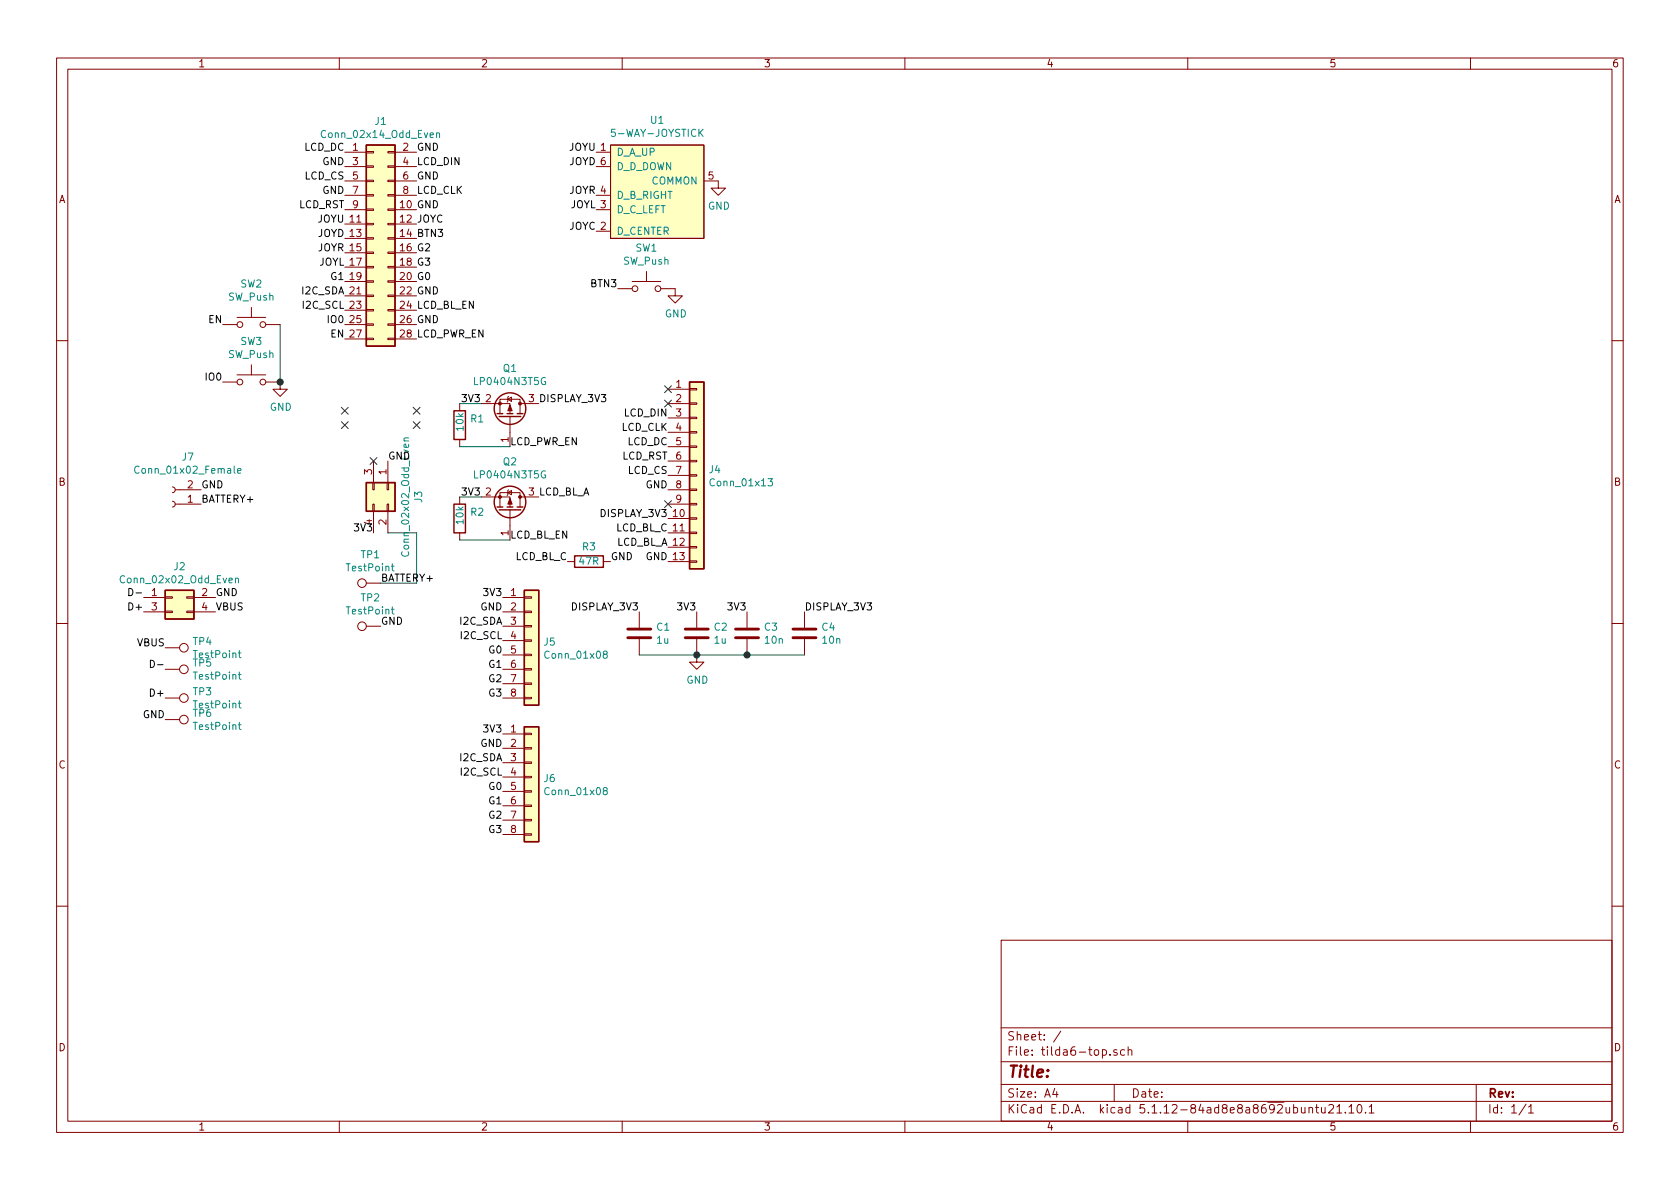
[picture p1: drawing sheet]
<svg xmlns="http://www.w3.org/2000/svg" width="297mm" height="210mm" viewBox="0 0 297 210" stroke-linecap="round" stroke-linejoin="round" font-family="sans-serif">
<g fill="none" stroke="#840000" stroke-width=".18">
<path d="M10 10.3h277v189.9h-277zM12 12.2h273v186.1h-273zM60 10.3v1.9M110 10.3v1.9M160 10.3v1.9M210 10.3v1.9M260 10.3v1.9M61 26.9h3.8M61 37.1h3.8M61 34.5h3.8M61 32h3.8M61 29.5h3.8"/>
<path d="M61 39.6h3.8M64.8 39.5h1.2v.2h-1.2zM64.8 37h1.2v.2h-1.2zM64.8 34.4h1.2v.3h-1.2zM64.8 31.9h1.2v.2h-1.2zM64.8 29.3h1.2v.3h-1.2zM64.8 26.8h1.2v.2h-1.2zM68.6 39.5h1.2v.2h-1.2zM68.6 37h1.2v.2h-1.2zM68.6 34.4h1.2v.3h-1.2zM68.6 31.9h1.2v.2h-1.2zM68.6 29.3h1.2v.3h-1.2z"/>
<path d="M68.6 26.8h1.2v.2h-1.2zM69.8 26.9h3.9M69.8 37.1h3.9M69.8 34.5h3.9M69.8 32h3.9M69.8 29.5h3.9M69.8 39.6h3.9M105.4 26.9h2.5M105.4 37.1h2.5M105.4 34.5h2.5M105.4 29.5h2.5M107.9 25.6h16.6v16.6h-16.6z"/>
<path d="M124.5 32h2.5v1.3h1.3l-1.3 1.2-1.3-1.2h1.3M39.4 57.4h2.5M41.9 56.1h5.1M44.4 54.4v1.7M47 57.4h2.5M61 57.4h3.8M61 49.8h3.8M61 42.2h3.8M61 44.7h3.8M61 47.2h3.8M61 52.3h3.8M61 54.9h3.8"/>
<path d="M61 59.9h3.8M64.8 47.1h1.2v.3h-1.2zM64.8 49.7h1.2v.2h-1.2zM64.8 52.2h1.2v.2h-1.2zM64.8 54.7h1.2v.3h-1.2zM64.8 57.3h1.2v.2h-1.2zM64.8 59.8h1.2v.3h-1.2zM64.8 44.6h1.2v.2h-1.2zM64.8 42h1.2v.3h-1.2zM68.6 47.1h1.2v.3h-1.2zM68.6 49.7h1.2v.2h-1.2zM68.6 52.2h1.2v.2h-1.2z"/>
<path d="M68.6 54.7h1.2v.3h-1.2zM68.6 57.3h1.2v.2h-1.2zM68.6 59.8h1.2v.3h-1.2zM68.6 44.6h1.2v.2h-1.2zM68.6 42h1.2v.3h-1.2zM69.8 57.4h3.9M69.8 49.8h3.9M69.8 42.2h3.9M69.8 44.7h3.9M69.8 47.2h3.9M69.8 52.3h3.9M69.8 54.9h3.9"/>
<path d="M69.8 59.9h3.9M105.4 40.9h2.5M109.2 51h2.6M111.8 49.8h5M114.3 48v1.8M116.8 51h2.6v1.3h1.2l-1.2 1.3-1.3-1.3h1.3M10 60.2h2M39.4 67.6h2.5M41.9 66.3h5.1M44.4 64.5v1.8M47 67.6h2.5v1.2h1.3l-1.3 1.3-1.2-1.3h1.2M81.3 71.4v1.2"/>
<path d="M81.3 77.7v1.3M85.1 71.4h5.1v1.7M88.4 73.1v-2.5h3.5v2.5M89.8 70.6l.6-.4v.8zM89.9 70.1l-.1 .1v.8l-.1 .1M90.2 73.7v5.3M91.9 71.4h3.3M118.1 68.8h3.8M118.1 71.4h3.8M118.1 73.9h3.8M118.1 76.4h3.8M118.1 79h3.8"/>
<path d="M121.9 78.9h1.3v.2h-1.3zM121.9 76.3h1.3v.3h-1.3zM121.9 73.8h1.3v.2h-1.3zM121.9 71.2h1.3v.3h-1.3zM121.9 68.7h1.3v.3h-1.3zM285 60.2h2M30.5 86.1l.3 .1 .2 .3-.1 .4-.4 .2M30.5 88.6l.3 .2 .2 .2-.1 .5-.4 .2M31 86.6h4.6M31 89.1h4.6M65.9 85.3h.3v1.3h-.3zM65.9 89.1h.3v1.3h-.3z"/>
<path d="M66 81.5v3.8M66 90.4v3.8M68.5 85.3h.2v1.3h-.2zM68.5 89.1h.2v1.3h-.2zM68.6 81.5v3.8M68.6 90.4v3.8M81.3 87.9v1.2M81.3 94.2v1.3M85.1 87.9h5.1v1.8M88.4 89.7v-2.6h3.5v2.6M89.8 87.1l.6-.4v.8zM89.9 86.6l-.1 .1v.8l-.1 .1"/>
<path d="M90.2 90.2v5.3M91.9 87.9h3.3M100.3 99.3h1.3M106.7 99.3h1.2M118.1 99.3h3.8M118.1 86.6h3.8M118.1 89.1h3.8M118.1 91.7h3.8M118.1 94.2h3.8M118.1 96.8h3.8M118.1 81.5h3.8M118.1 84.1h3.8"/>
<path d="M121.9 89h1.3v.3h-1.3zM121.9 91.6h1.3v.2h-1.3zM121.9 94.1h1.3v.3h-1.3zM121.9 96.6h1.3v.3h-1.3zM121.9 99.2h1.3v.2h-1.3zM121.9 86.5h1.3v.2h-1.3zM121.9 81.4h1.3v.3h-1.3zM121.9 83.9h1.3v.3h-1.3zM10 110.3h2M25.4 105.7h3.8M25.4 108.2h3.8M29.2 108.1h1.3v.2h-1.3z"/>
<path d="M29.2 105.5h1.3v.3h-1.3zM29.2 118.4h2.5M29.2 114.5h2.5M33 108.1h1.3v.2h-1.3zM33 105.5h1.3v.3h-1.3zM34.3 105.7h3.8M34.3 108.2h3.8M64.8 110.7h2.5M64.8 103.1h2.5M88.9 105.7h3.8M88.9 108.2h3.8M88.9 110.7h3.8"/>
<path d="M88.9 113.3h3.8M88.9 115.8h3.8M88.9 118.4h3.8M92.7 118.2h1.3v.3h-1.3zM92.7 115.7h1.3v.2h-1.3zM92.7 110.6h1.3v.3h-1.3zM92.7 108.1h1.3v.2h-1.3zM92.7 105.5h1.3v.3h-1.3zM92.7 113.2h1.3v.2h-1.3zM113 108.2v2.8M113 113v2.8M123.2 113v4.1h1.3l-1.3 1.3-1.3-1.3h1.3"/>
<path d="M123.2 108.2v2.8M132.1 108.2v2.8M132.1 113v2.8M142.2 108.2v2.8M142.2 113v2.8M285 110.3h2M29.2 123.4h2.5M29.2 127.2h2.5M88.9 120.9h3.8M88.9 123.4h3.8M88.9 129.8h3.8M88.9 132.3h3.8"/>
<path d="M88.9 134.9h3.8M88.9 137.4h3.8M88.9 139.9h3.8M92.7 120.8h1.3v.2h-1.3zM92.7 123.3h1.3v.3h-1.3zM92.7 139.8h1.3v.3h-1.3zM92.7 134.7h1.3v.3h-1.3zM92.7 132.2h1.3v.3h-1.3zM92.7 129.7h1.3v.2h-1.3zM92.7 137.3h1.3v.2h-1.3zM88.9 142.5h3.8M88.9 145h3.8"/>
<path d="M88.9 147.6h3.8M92.7 142.4h1.3v.2h-1.3zM92.7 144.9h1.3v.3h-1.3zM92.7 147.4h1.3v.3h-1.3zM10 160.2h2M177 166.3h108v32h-108zM285 160.2h2M60 198.3v1.9M110 198.3v1.9M160 198.3v1.9M177 194.8h108M177 191.8h108"/>
<path d="M177 187.8h108M177 181.8h108M186.5 192.5l-.4 1h1M186.8 193v1M187.6 182.3l-1.3 2M194.9 185.7l.4-.1 .3 .3v.6l-.3 .1-.4-.1M196.3 186.5v.1M197 191.8v3M197.5 185.7a.37 .37 0 0 0-.6 .1l.1 .2 .5 .2 .1 .1-.3 .3-.4-.1M198.8 185.7l-.4-.1-.3 .3 .1 .6 .2 .1 .4-.1M199.5 185.7a.37 .37 0 0 1 .6 .1v.8M199.5 185.1v1.5"/>
<path d="M210 198.3v1.9M231.4 196l.2-.2 .4 .1 .1 .9M231.4 195.8v1M232.6 195.8h.5M232.8 195.3v1.3l.3 .2M233.7 195.8v.8a.37 .37 0 0 0 .6 .1M234.3 195.8v1M234.9 195.5l.3-.2h.3l.2 .2 .1 .3-.1 .2-.8 .8h.9M236.4 195.8l.4-.5v1.5M236.4 196.8h.8M237.9 196.7v.1M238.5 195.8l.4-.5v1.5"/>
<path d="M238.5 196.8h.9M240.2 195.4l.1-.1a.81 .81 0 0 1 .6 .6 .81 .81 0 0 1-.3 .8l-.2 .1a.8 .8 0 0 1-.6-.6 .8 .8 0 0 1 .4-.8zM241.4 196.7v.1M242.1 195.8l.4-.5v1.5M242.1 196.8h.8M260 198.3v1.9M261 191.8v6.5M269.8 195.2l-1.2 2M270.3 195.8l.4-.5v1.5M270.3 196.8h.8"/>
<circle cx="42.4" cy="57.4" r=".51"/>
<circle cx="46.5" cy="57.4" r=".51"/>
<circle cx="112.3" cy="51" r=".51"/>
<circle cx="116.3" cy="51" r=".51"/>
<circle cx="42.4" cy="67.6" r=".51"/>
<circle cx="46.5" cy="67.6" r=".51"/>
<circle cx="32.5" cy="114.5" r=".76"/>
<circle cx="32.5" cy="118.4" r=".76"/>
<circle cx="64" cy="110.7" r=".76"/>
<circle cx="64" cy="103.1" r=".76"/>
<circle cx="32.5" cy="127.2" r=".76"/>
<circle cx="32.5" cy="123.4" r=".76"/>
</g>
<g fill="#ffffc2" stroke="#ffffc2" stroke-width=".18">
<path d="M92.7 104.4h2.5v20.3h-2.5z"/>
<path d="M64.8 85.3h5v5.1h-5z"/>
<path d="M121.9 67.6h2.6v33h-2.6z"/>
<path d="M29.2 104.4h5.1v5.1h-5.1z"/>
<path d="M107.9 25.6h16.6v16.6h-16.6z"/>
<path d="M64.8 25.6h5v35.6h-5z"/>
<path d="M92.7 128.5h2.5v20.3h-2.5z"/>
</g>
<g fill="none" stroke="#840000" stroke-width=".25">
<path d="M64.8 25.6h5v35.6h-5zM80.3 72.6h2v5.1h-2zM87.9 73.1h1M88.3 73.7h3.8M89.7 73.1h1M91.4 73.1h1.1M121.9 67.6h2.6v33h-2.6zM64.8 85.3h5v5.1h-5zM80.3 89.1h2v5.1h-2zM87.9 89.7h1M88.3 90.2h3.8M89.7 89.7h1"/>
<path d="M91.4 89.7h1.1M101.6 98.3h5.1v2h-5.1zM29.2 104.4h5.1v5.1h-5.1zM92.7 104.4h2.5v20.3h-2.5zM92.7 128.5h2.5v20.3h-2.5z"/>
<circle cx="90.2" cy="72.3" r="2.79"/>
<circle cx="90.2" cy="88.8" r="2.79"/>
</g>
<g fill="none" stroke="#008484" stroke-width=".18">
<path d="M77.2 23.6l.2-.1h.3v.8M77.2 23.5v.8M123.7 23.4l.6 .7M124.3 22.9l-.7 .7M71.4 78h.9M72.3 77.4l-.8 .1-.1 .3 .2 .2M24.6 82.5a.6 .6 0 0 0-.8 .5 .6 .6 0 0 0 .6 .7l.2-.1M42 83.3l.6-.1-.1-.3-.3-.1-.2 .2 .1 .6h.4M69.4 99.7v1.1l.3 .2M135.8 84.7h.8l-.4 .4 .3 .2v.6h-.5l-.2-.1M41.6 102.4l.2-.2 .3 .1 .1 .8M41.6 102.2v.9"/>
<path d="M42.1 115.5h.5M42.1 119.3h.5M42.3 115v1.1l.3 .2M42.3 118.8v1.1l.3 .2M69.2 100.1h.5M69.2 107.7h.5M69.4 107.3v1.1l.3 .2M106.9 115.7l-.2-.1v-.3l.2-.2 .4 .1v.4l-.5 .1-.1 .2v.3l.2 .2h.4l.1-.2-.1-.4-.2-.1M42.1 128.2h.5M42.1 124.4h.5M42.3 127.7v1.1l.3 .2M42.3 123.9v1.1l.3 .2"/>
<path d="M106.9 139.8l-.2-.1v-.3l.2-.1h.4v.4l-.5 .2-.1 .1v.3l.2 .2h.4l.1-.2-.1-.4-.2-.1"/>
</g>
<path d="M111 112.8h4.1M111 111.2h4.1M121.2 112.8h4M121.2 111.2h4M130 112.8h4.1M130 111.2h4.1M140.2 112.8h4.1M140.2 111.2h4.1" fill="none" stroke="#840000" stroke-width=".51"/>
<g fill="#840000" stroke="#840000" stroke-width=".18">
<path d="M90.2 71.6l.4 1h-.8z"/>
<path d="M90.2 88.1l.4 1h-.8z"/>
<circle cx="88.4" cy="71.4" r=".25"/>
<circle cx="91.9" cy="71.4" r=".25"/>
<circle cx="88.4" cy="87.9" r=".25"/>
<circle cx="91.9" cy="87.9" r=".25"/>
</g>
<path d="M49.5 57.4v10.2M81.3 71.4h3.8M81.3 79h8.9M68.6 94.2h5.1v8.9h-6.4M81.3 87.9h3.8M81.3 95.5h8.9M113 115.8h29.2" fill="none" stroke="#008400" stroke-width=".18"/>
<path d="M22.8 104.1a.64 .64 0 0 1 .7 .6 .64 .64 0 0 1-.7 .6zM24.1 104.8h.9M26.6 116.8a.64 .64 0 0 1 .7 .6 .64 .64 0 0 1-.7 .6zM27.9 117.5h.9" fill="none" stroke="#000" stroke-width=".18"/>
<g fill="#008400" stroke="#008400" stroke-width=".25">
<circle cx="49.5" cy="67.6" r=".51"/>
<circle cx="132.1" cy="115.8" r=".51"/>
<circle cx="123.2" cy="115.8" r=".51"/>
</g>
<g fill="none" stroke="#000084" stroke-width=".18">
<path d="M60.4 74.6l1.2 1.2M60.4 72l1.2 1.2M61.6 74.6l-1.2 1.2M61.6 72l-1.2 1.2M73.1 74.6l1.2 1.2M73.1 72l1.2 1.2M74.3 74.6l-1.2 1.2M74.3 72l-1.2 1.2M117.5 70.8l1.2 1.2M117.5 68.2l1.2 1.2M118.7 70.8l-1.2 1.2M118.7 68.2l-1.2 1.2"/>
<path d="M65.4 80.9l1.2 1.2M66.6 80.9l-1.2 1.2M117.5 88.5l1.2 1.3M118.7 88.5l-1.2 1.3"/>
</g>
<text font-size="2.8" fill="#840000" x="178" y="190.5">Title:</text>
<g font-size="2.1" fill="#840000">
<text x="178" y="184">Sheet: /</text>
<text x="178" y="186.7">File: tilda6-top.sch</text>
<text x="178" y="196.9">KiCad E.D.A. kicad 5.1.12-84ad8e8a8692ubuntu21.10.1</text>
<text x="178" y="194.1">Size: A4</text>
<text x="200" y="194.1">Date:</text>
<text x="263" y="194.1">Rev:</text>
<text x="263" y="196.9">Id: 1/1</text>
</g>
<g font-size="1.8" fill="#840000">
<text x="35" y="11.9">1</text>
<text x="85" y="11.9">2</text>
<text x="135" y="11.9">3</text>
<text x="185" y="11.9">4</text>
<text x="235" y="11.9">5</text>
<text x="285" y="11.9">6</text>
<text x="62.4" y="26.7">1</text>
<text x="62.4" y="29.2">3</text>
<text x="71.3" y="26.7">2</text>
<text x="71.3" y="29.2">4</text>
<text x="10.4" y="35.9">A</text>
<text x="62.4" y="31.7">5</text>
<text x="62.4" y="34.3">7</text>
<text x="71.3" y="31.7">6</text>
<text x="71.3" y="34.3">8</text>
<text x="125.2" y="31.7">5</text>
<text x="285.4" y="35.9">A</text>
<text x="62.4" y="36.8">9</text>
<text x="61.9" y="49.5">19</text>
<text x="61.9" y="57.1">25</text>
<text x="85.9" y="71.1">2</text>
<text x="119.5" y="68.6">1</text>
<text x="119.5" y="71.1">2</text>
<text x="119.5" y="73.7">3</text>
<text x="119.5" y="76.2">4</text>
<text x="65.8" y="83.9" transform="rotate(-90 65.8 83.9)">3</text>
<text x="68.3" y="83.9" transform="rotate(-90 68.3 83.9)">1</text>
<text x="89.9" y="78.2" transform="rotate(-90 89.9 78.2)">1</text>
<text x="119.5" y="78.7">5</text>
<text x="119.5" y="81.3">6</text>
<text x="119.5" y="83.8">7</text>
<text x="10.4" y="85.9">B</text>
<text x="33.2" y="88.9">1</text>
<text x="33.2" y="86.4">2</text>
<text x="85.9" y="87.6">2</text>
<text x="119.5" y="86.4">8</text>
<text x="119.5" y="88.9">9</text>
<text x="285.4" y="85.9">B</text>
<text x="65.8" y="92.8" transform="rotate(-90 65.8 92.8)">4</text>
<text x="68.3" y="92.8" transform="rotate(-90 68.3 92.8)">2</text>
<text x="89.9" y="94.7" transform="rotate(-90 89.9 94.7)">1</text>
<text x="119" y="91.4">10</text>
<text x="119" y="94">11</text>
<text x="119" y="96.5">12</text>
<text x="26.8" y="105.4">1</text>
<text x="26.8" y="107.9">3</text>
<text x="35.7" y="105.4">2</text>
<text x="35.7" y="107.9">4</text>
<text x="90.3" y="105.4">1</text>
<text x="90.3" y="107.9">2</text>
<text x="90.3" y="110.5">3</text>
<text x="90.3" y="113">4</text>
<text x="90.3" y="115.6">5</text>
<text x="90.3" y="118.1">6</text>
<text x="90.3" y="120.6">7</text>
<text x="90.3" y="123.2">8</text>
<text x="90.3" y="129.5">1</text>
<text x="10.4" y="135.9">C</text>
<text x="90.3" y="132.1">2</text>
<text x="90.3" y="134.6">3</text>
<text x="90.3" y="137.2">4</text>
<text x="285.4" y="135.9">C</text>
<text x="90.3" y="139.7">5</text>
<text x="90.3" y="142.2">6</text>
<text x="90.3" y="144.8">7</text>
<text x="90.3" y="147.3">8</text>
<text x="10.4" y="185.9">D</text>
<text x="285.4" y="185.9">D</text>
<text x="35" y="199.9">1</text>
<text x="85" y="199.9">2</text>
<text x="135" y="199.9">3</text>
<text x="185" y="199.9">4</text>
<text x="235" y="199.9">5</text>
<text x="285" y="199.9">6</text>
</g>
<g font-size="1.8" fill="#008484">
<text x="66.3" y="22.1">J1</text>
<text x="115.1" y="21.9">U1</text>
<text x="57.3" y="24.4">Conn_02x14_Odd_Even</text>
<text x="108.6" y="24.2">5-WAY-JOYSTICK</text>
<text x="109" y="27.6">D_A_UP</text>
<text x="109" y="35.2">D_B_RIGHT</text>
<text x="109" y="30.1">D_D_DOWN</text>
<text x="115.2" y="32.6">COMMON</text>
<text x="109" y="41.5">D_CENTER</text>
<text x="109" y="37.7">D_C_LEFT</text>
<text x="125.2" y="37.1">GND</text>
<text x="110.2" y="46.8">SW_Push</text>
<text x="112.4" y="44.5">SW1</text>
<text x="40.4" y="53.2">SW_Push</text>
<text x="42.5" y="50.8">SW2</text>
<text x="117.6" y="56.1">GND</text>
<text x="40.4" y="63.3">SW_Push</text>
<text x="42.5" y="61">SW3</text>
<text x="89" y="65.8">Q1</text>
<text x="84.2" y="68.1">LP0404N3T5G</text>
<text x="47.7" y="72.6">GND</text>
<text x="82" y="76.1" transform="rotate(-90 82 76.1)">10k</text>
<text x="83.3" y="74.7">R1</text>
<text x="24.5" y="83.8">Conn_01x02_Female</text>
<text x="32.3" y="81.5">J7</text>
<text x="89" y="82.3">Q2</text>
<text x="125.4" y="83.7">J4</text>
<text x="74.7" y="88.8" transform="rotate(-90 74.7 88.8)">J3</text>
<text x="84.2" y="84.6">LP0404N3T5G</text>
<text x="125.9" y="86">Conn_01x13</text>
<text x="82" y="92.6" transform="rotate(-90 82 92.6)">10k</text>
<text x="83.3" y="91.2">R2</text>
<text x="30.8" y="100.8">J2</text>
<text x="61.4" y="101">TestPoint</text>
<text x="63.9" y="98.7">TP1</text>
<text x="72.3" y="97.9" transform="rotate(-90 72.3 97.9)">Conn_02x02_Odd_Even</text>
<text x="102.5" y="99.9">47R</text>
<text x="103" y="97.3">R3</text>
<text x="21.7" y="103.1">Conn_02x02_Odd_Even</text>
<text x="63.9" y="106.3">TP2</text>
<text x="61.4" y="108.7">TestPoint</text>
<text x="116.2" y="111.5">C1</text>
<text x="116.2" y="113.8">1u</text>
<text x="126.3" y="111.5">C2</text>
<text x="126.3" y="113.8">1u</text>
<text x="135.2" y="111.5">C3</text>
<text x="135.3" y="113.8">10n</text>
<text x="145.4" y="111.5">C4</text>
<text x="145.5" y="113.8">10n</text>
<text x="34.2" y="114.1">TP4</text>
<text x="34.2" y="117.9">TP5</text>
<text x="34.4" y="116.4">TestPoint</text>
<text x="96.2" y="114.2">J5</text>
<text x="96.6" y="116.5">Conn_01x08</text>
<text x="34.2" y="123">TP3</text>
<text x="34.4" y="120.2">TestPoint</text>
<text x="34.4" y="125.3">TestPoint</text>
<text x="121.4" y="120.9">GND</text>
<text x="34.2" y="126.8">TP6</text>
<text x="34.4" y="129.1">TestPoint</text>
<text x="96.2" y="138.3">J6</text>
<text x="96.6" y="140.6">Conn_01x08</text>
</g>
<g font-size="1.8">
<text x="53.8" y="26.7">LCD_DC</text>
<text x="57" y="29.2">GND</text>
<text x="73.7" y="29.2">LCD_DIN</text>
<text x="73.7" y="26.7">GND</text>
<text x="100.6" y="29.2">JOYD 6</text>
<text x="100.6" y="26.7">JOYU 1</text>
<text x="53.9" y="31.7">LCD_CS</text>
<text x="57" y="34.3">GND</text>
<text x="73.7" y="34.3">LCD_CLK</text>
<text x="73.7" y="31.7">GND</text>
<text x="100.6" y="34.3">JOYR 4</text>
<text x="52.8" y="36.8">LCD_RST</text>
<text x="56.1" y="41.9">JOYD 13</text>
<text x="56.1" y="39.4">JOYU 11</text>
<text x="70.8" y="36.8">10 GND</text>
<text x="70.8" y="39.4">12 JOYC</text>
<text x="70.8" y="41.9">14 BTN3</text>
<text x="100.6" y="40.6">JOYC 2</text>
<text x="100.8" y="36.8">JOYL 3</text>
<text x="56.1" y="44.4">JOYR 15</text>
<text x="56.3" y="47">JOYL 17</text>
<text x="70.8" y="44.4">16 G2</text>
<text x="70.8" y="47">18 G3</text>
<text x="53.5" y="52.1">I2C_SDA 21</text>
<text x="58.6" y="49.5">G1</text>
<text x="70.8" y="49.5">20 G0</text>
<text x="70.8" y="52.1">22 GND</text>
<text x="104.6" y="50.8">BTN3</text>
<text x="36.9" y="57.1">EN</text>
<text x="53.7" y="54.6">I2C_SCL 23</text>
<text x="58.1" y="57.1">IO0</text>
<text x="58.5" y="59.7">EN 27</text>
<text x="70.8" y="54.6">24 LCD_BL_EN</text>
<text x="70.8" y="57.1">26 GND</text>
<text x="70.8" y="59.7">28 LCD_PWR_EN</text>
<text x="36.5" y="67.3">IO0</text>
<text x="81.9" y="71.1">3V3</text>
<text x="93.5" y="71.1">3 DISPLAY_3V3</text>
<text x="109.9" y="76.2">LCD_CLK</text>
<text x="110.4" y="73.7">LCD_DIN</text>
<text x="68.6" y="81.3">GND</text>
<text x="90.2" y="78.7">LCD_PWR_EN</text>
<text x="110" y="81.3">LCD_RST</text>
<text x="110.9" y="78.7">LCD_DC</text>
<text x="111" y="83.8">LCD_CS</text>
<text x="35.6" y="86.4">GND</text>
<text x="35.6" y="88.9">BATTERY+</text>
<text x="81.9" y="87.6">3V3</text>
<text x="93.5" y="87.6">3 LCD_BL_A</text>
<text x="114.2" y="86.4">GND</text>
<text x="62.9" y="94">3V3</text>
<text x="90.2" y="95.2">LCD_BL_EN</text>
<text x="106.3" y="91.4">DISPLAY_3V3</text>
<text x="108.9" y="94">LCD_BL_C</text>
<text x="91.1" y="99.1">LCD_BL_C</text>
<text x="107.9" y="99.1">GND</text>
<text x="108.9" y="96.5">LCD_BL_A</text>
<text x="114.2" y="99.1">GND 13</text>
<text x="23.1" y="107.9">D+</text>
<text x="38.1" y="105.4">GND</text>
<text x="38.1" y="107.9">VBUS</text>
<text x="67.3" y="102.9">BATTERY+</text>
<text x="85" y="107.9">GND</text>
<text x="85.8" y="105.4">3V3</text>
<text x="101.2" y="107.9">DISPLAY_3V3</text>
<text x="120" y="107.9">3V3</text>
<text x="128.9" y="107.9">3V3</text>
<text x="142.2" y="107.9">DISPLAY_3V3</text>
<text x="67.3" y="110.5">GND</text>
<text x="81.4" y="110.5">I2C_SDA</text>
<text x="81.6" y="113">I2C_SCL</text>
<text x="24.3" y="114.3">VBUS</text>
<text x="86.5" y="115.6">G0</text>
<text x="86.5" y="118.1">G1</text>
<text x="26.9" y="123.2">D+</text>
<text x="86.5" y="120.6">G2</text>
<text x="86.5" y="123.2">G3</text>
<text x="25.3" y="127">GND</text>
<text x="85.8" y="129.5">3V3</text>
<text x="81.4" y="134.6">I2C_SDA</text>
<text x="81.6" y="137.2">I2C_SCL</text>
<text x="85" y="132.1">GND</text>
<text x="86.5" y="139.7">G0</text>
<text x="86.5" y="142.2">G1</text>
<text x="86.5" y="147.3">G3</text>
<text x="86.5" y="144.8">G2</text>
</g>
</svg>
